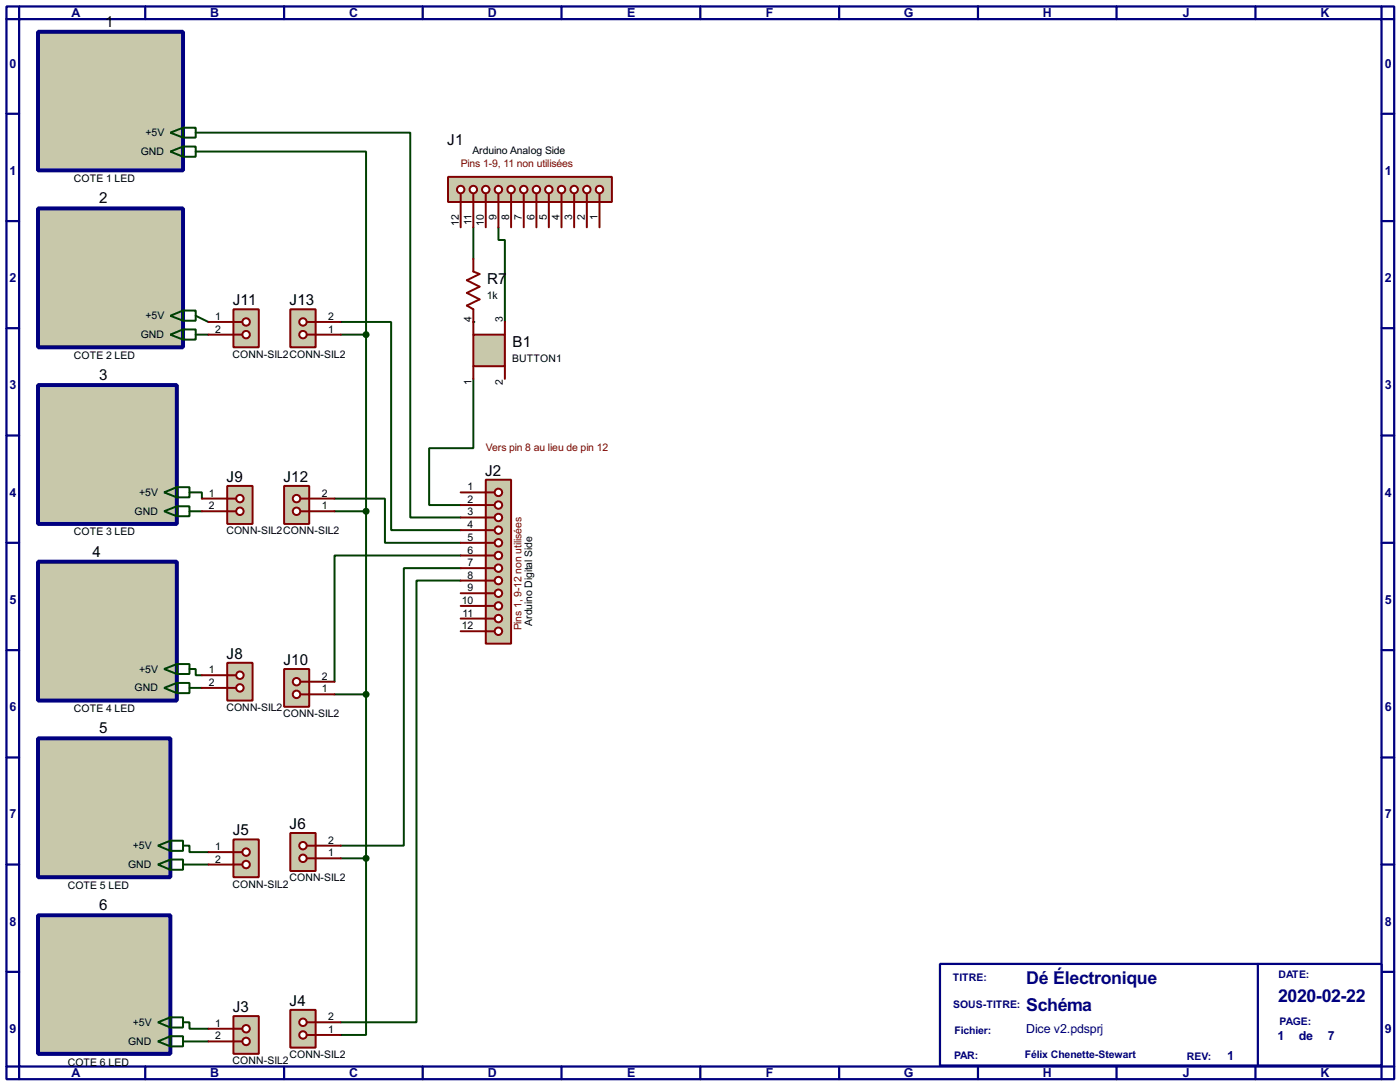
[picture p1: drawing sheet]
<svg xmlns="http://www.w3.org/2000/svg" width="282mm" height="218mm" viewBox="0 0 282 218" stroke-linecap="round" stroke-linejoin="round" font-family="sans-serif">
<g fill="none" stroke="#000080" stroke-width=".45">
<path d="M1.3 1.3h279.4v215.9h-279.4zM3.9 3.9h274.3v210.8h-274.3zM3.9 1.3v2.6h-2.6M29.3 1.3v2.6M57.2 1.3v2.6M85.1 1.3v2.6M113.1 1.3v2.6M141 1.3v2.6M169 1.3v2.6M196.9 1.3v2.6M224.8 1.3v2.6M252.8 1.3v2.6"/>
<path d="M278.2 1.3v2.6h2.5M1.3 22.9h2.6M278.2 22.9h2.5M1.3 44.5h2.6M278.2 44.5h2.5M1.3 66.1h2.6M278.2 66.1h2.5M1.3 87.7h2.6M278.2 87.7h2.5M1.3 109.3h2.6M278.2 109.3h2.5M1.3 130.9h2.6"/>
<path d="M278.2 130.9h2.5M1.3 152.5h2.6M278.2 152.5h2.5M1.3 174h2.6M278.2 174h2.5M1.3 195.6h2.6M278.2 195.6h2.5M1.3 214.7h2.6v2.5M29.3 214.7v2.5M57.2 214.7v2.5M85.1 214.7v2.5M113.1 214.7v2.5"/>
<path d="M141 214.7v2.5M169 214.7v2.5M196.9 214.7v2.5M224.8 214.7v2.5M252.8 214.7v2.5M280.7 214.7h-2.5v2.5"/>
</g>
<path d="M189.3 194h88.9v20.5h-88.9z" fill="#fff" stroke="#000080" stroke-width=".45"/>
<path d="M253.3 194v20.5" fill="none" stroke="#000080" stroke-width=".45"/>
<path d="M39.4 26.7h43.2v77.5h10.2M100.4 45.8v2.5h1.3v16.5M95.3 76.3v13.9h-8.9v11.5h6.4" fill="none" stroke="#004000" stroke-width=".4"/>
<circle cx="95.3" cy="64.8" r=".2" fill="#004000"/>
<g fill="none" stroke="#004000" stroke-width=".4">
<path d="M39.4 30.5h34.3v36.9M95.3 45.8v6.3M39.4 63.6l2.6 1.2M39.4 67.4h2.6M68.6 64.8h10.2v41.9h14M68.6 67.4h5.1M73.7 67.4v105.4M38.2 99.1h2.5v1.3M38.2 102.9h2.5M67.4 100.4h10.1v8.9h15.3M67.4 102.9h6.3M92.8 116.9h-8.9v88.9h-15.3"/>
<path d="M92.8 114.4h-11.5v55.8h-12.7M92.8 111.8h-25.4v25.4M38.2 134.7h1.2v1.2h1.3M38.2 138.5h2.5M67.4 139.8h6.3M36.9 170.2h1.3v1.3h3.8M36.9 174h5.1M68.6 172.8h5.1M73.7 172.8v35.5h-5.1M36.9 205.8h1.3v1.3h3.8M36.9 209.6h5.1"/>
</g>
<path d="M95.3 67.4h6.4v6.3h-6.4z" fill="#c8c8aa" stroke="#800000" stroke-width=".4"/>
<path d="M95.3 64.8v2.6M95.3 73.7v2.6M101.7 64.8v2.6M101.7 73.7v2.6" fill="none" stroke="#800000" stroke-width=".4"/>
<path d="M97.8 96.6h5.1v33h-5.1z" fill="#c8c8aa" stroke="#800000" stroke-width=".4"/>
<path d="M97.8 99.1h1.8" fill="none" stroke="#800000" stroke-width=".4"/>
<circle cx="100.3" cy="99.1" r=".75" fill="#feffff" stroke="#800000" stroke-width=".4"/>
<path d="M97.8 101.7h1.8" fill="none" stroke="#800000" stroke-width=".4"/>
<circle cx="100.3" cy="101.7" r=".75" fill="#feffff" stroke="#800000" stroke-width=".4"/>
<path d="M97.8 104.2h1.8" fill="none" stroke="#800000" stroke-width=".4"/>
<circle cx="100.3" cy="104.2" r=".75" fill="#feffff" stroke="#800000" stroke-width=".4"/>
<path d="M97.8 106.7h1.8" fill="none" stroke="#800000" stroke-width=".4"/>
<circle cx="100.3" cy="106.7" r=".75" fill="#feffff" stroke="#800000" stroke-width=".4"/>
<path d="M97.8 109.3h1.8" fill="none" stroke="#800000" stroke-width=".4"/>
<circle cx="100.3" cy="109.3" r=".75" fill="#feffff" stroke="#800000" stroke-width=".4"/>
<path d="M97.8 111.8h1.8" fill="none" stroke="#800000" stroke-width=".4"/>
<circle cx="100.3" cy="111.8" r=".75" fill="#feffff" stroke="#800000" stroke-width=".4"/>
<path d="M97.8 114.4h1.8" fill="none" stroke="#800000" stroke-width=".4"/>
<circle cx="100.3" cy="114.4" r=".75" fill="#feffff" stroke="#800000" stroke-width=".4"/>
<path d="M97.8 116.9h1.8" fill="none" stroke="#800000" stroke-width=".4"/>
<circle cx="100.3" cy="116.9" r=".75" fill="#feffff" stroke="#800000" stroke-width=".4"/>
<path d="M97.8 119.4h1.8" fill="none" stroke="#800000" stroke-width=".4"/>
<circle cx="100.3" cy="119.4" r=".75" fill="#feffff" stroke="#800000" stroke-width=".4"/>
<path d="M97.8 122h1.8" fill="none" stroke="#800000" stroke-width=".4"/>
<circle cx="100.3" cy="122" r=".75" fill="#feffff" stroke="#800000" stroke-width=".4"/>
<path d="M97.8 124.5h1.8" fill="none" stroke="#800000" stroke-width=".4"/>
<circle cx="100.3" cy="124.5" r=".75" fill="#feffff" stroke="#800000" stroke-width=".4"/>
<path d="M97.8 127.1h1.8" fill="none" stroke="#800000" stroke-width=".4"/>
<circle cx="100.3" cy="127.1" r=".75" fill="#feffff" stroke="#800000" stroke-width=".4"/>
<path d="M92.8 99.1h5M92.8 101.7h5M92.8 104.2h5M92.8 106.7h5M92.8 109.3h5M92.8 111.8h5M92.8 114.4h5M92.8 116.9h5M92.8 119.4h5M92.8 122h5M92.8 124.5h5M92.8 127.1h5" fill="none" stroke="#800000" stroke-width=".4"/>
<path d="M90.2 35.6h33v5.1h-33z" fill="#c8c8aa" stroke="#800000" stroke-width=".4"/>
<path d="M120.7 38.9v1.8" fill="none" stroke="#800000" stroke-width=".4"/>
<circle cx="120.7" cy="38.2" r=".75" fill="#feffff" stroke="#800000" stroke-width=".4"/>
<path d="M118.2 38.9v1.8" fill="none" stroke="#800000" stroke-width=".4"/>
<circle cx="118.1" cy="38.2" r=".75" fill="#feffff" stroke="#800000" stroke-width=".4"/>
<path d="M115.6 38.9v1.8" fill="none" stroke="#800000" stroke-width=".4"/>
<circle cx="115.6" cy="38.2" r=".75" fill="#feffff" stroke="#800000" stroke-width=".4"/>
<path d="M113.1 38.9v1.8" fill="none" stroke="#800000" stroke-width=".4"/>
<circle cx="113" cy="38.2" r=".75" fill="#feffff" stroke="#800000" stroke-width=".4"/>
<path d="M110.5 38.9v1.8" fill="none" stroke="#800000" stroke-width=".4"/>
<circle cx="110.5" cy="38.2" r=".75" fill="#feffff" stroke="#800000" stroke-width=".4"/>
<path d="M108 38.9v1.8" fill="none" stroke="#800000" stroke-width=".4"/>
<circle cx="108" cy="38.2" r=".75" fill="#feffff" stroke="#800000" stroke-width=".4"/>
<path d="M105.5 38.9v1.8" fill="none" stroke="#800000" stroke-width=".4"/>
<circle cx="105.4" cy="38.2" r=".75" fill="#feffff" stroke="#800000" stroke-width=".4"/>
<path d="M102.9 38.9v1.8" fill="none" stroke="#800000" stroke-width=".4"/>
<circle cx="102.9" cy="38.2" r=".75" fill="#feffff" stroke="#800000" stroke-width=".4"/>
<path d="M100.4 38.9v1.8" fill="none" stroke="#800000" stroke-width=".4"/>
<circle cx="100.3" cy="38.2" r=".75" fill="#feffff" stroke="#800000" stroke-width=".4"/>
<path d="M97.8 38.9v1.8" fill="none" stroke="#800000" stroke-width=".4"/>
<circle cx="97.8" cy="38.2" r=".75" fill="#feffff" stroke="#800000" stroke-width=".4"/>
<path d="M95.3 38.9v1.8" fill="none" stroke="#800000" stroke-width=".4"/>
<circle cx="95.3" cy="38.2" r=".75" fill="#feffff" stroke="#800000" stroke-width=".4"/>
<path d="M92.8 38.9v1.8" fill="none" stroke="#800000" stroke-width=".4"/>
<circle cx="92.7" cy="38.2" r=".75" fill="#feffff" stroke="#800000" stroke-width=".4"/>
<path d="M92.8 40.7v5.1M95.3 40.7v5.1M97.8 40.7v5.1M100.4 40.7v5.1M102.9 40.7v5.1M105.5 40.7v5.1M108 40.7v5.1M110.5 40.7v5.1M113.1 40.7v5.1M115.6 40.7v5.1M118.2 40.7v5.1M120.7 40.7v5.1" fill="none" stroke="#800000" stroke-width=".4"/>
<g fill="#c8c8aa" stroke="#000080" stroke-width=".8">
<path d="M7.7 42h29.2v27.9h-29.2z"/>
<path d="M7.7 77.5h27.9v28h-27.9z"/>
<path d="M7.7 113.1h27.9v27.9h-27.9z"/>
<path d="M7.7 148.6h26.6v28h-26.6z"/>
<path d="M7.7 184.2h26.6v27.9h-26.6z"/>
<path d="M7.7 6.4h29.2v27.9h-29.2z"/>
</g>
<g fill="none" stroke="#004000" stroke-width=".4">
<path d="M34.3 30.5l2.6-1h2.5v2.1h-2.5zM34.3 26.7l2.6-1h2.5v2h-2.5zM36.9 25.7v2M36.9 29.5v2.1M34.3 67.4l2.6-1.1h2.5v2.1h-2.5zM34.3 63.6l2.6-1.1h2.5v2.1h-2.5zM36.9 62.5v2.1M36.9 66.3v2.1M33.1 99.1l2.5-1h2.6v2h-2.6zM35.6 98.1v2M33.1 102.9l2.5-1h2.6v2h-2.6zM35.6 101.9v2"/>
<path d="M33.1 138.5l2.5-1h2.6v2h-2.6zM33.1 134.7l2.5-1h2.6v2h-2.6zM35.6 133.7v2M35.6 137.5v2M31.8 174l2.5-1h2.6v2.1h-2.6zM31.8 170.2l2.5-1h2.6v2.1h-2.6zM34.3 169.2v2.1M34.3 173v2.1M31.8 209.6l2.5-1h2.6v2h-2.6zM31.8 205.8l2.5-1h2.6v2h-2.6zM34.3 204.8v2M34.3 208.6v2"/>
</g>
<path d="M95.3 52.1v2.6l1.3 .5-2.6 1.2 2.6 1.3-2.6 1.3 2.6 1.3-2.6 1.2 1.3 .8v2.5" fill="none" stroke="#800000" stroke-width=".4"/>
<path d="M47 204.5h5.1v7.6h-5.1z" fill="#c8c8aa" stroke="#800000" stroke-width=".4"/>
<path d="M47 207.1h1.8" fill="none" stroke="#800000" stroke-width=".4"/>
<circle cx="49.5" cy="207.1" r=".75" fill="#feffff" stroke="#800000" stroke-width=".4"/>
<path d="M47 209.6h1.8" fill="none" stroke="#800000" stroke-width=".4"/>
<circle cx="49.5" cy="209.6" r=".75" fill="#feffff" stroke="#800000" stroke-width=".4"/>
<path d="M42 207.1h5M42 209.6h5" fill="none" stroke="#800000" stroke-width=".4"/>
<path d="M58.5 203.3h5.1v7.6h-5.1z" fill="#c8c8aa" stroke="#800000" stroke-width=".4"/>
<path d="M61.8 208.3h1.8" fill="none" stroke="#800000" stroke-width=".4"/>
<circle cx="61" cy="208.3" r=".75" fill="#feffff" stroke="#800000" stroke-width=".4"/>
<path d="M61.8 205.8h1.8" fill="none" stroke="#800000" stroke-width=".4"/>
<circle cx="61" cy="205.8" r=".75" fill="#feffff" stroke="#800000" stroke-width=".4"/>
<path d="M63.6 208.3h5M63.6 205.8h5" fill="none" stroke="#800000" stroke-width=".4"/>
<path d="M47 169h5.1v7.6h-5.1z" fill="#c8c8aa" stroke="#800000" stroke-width=".4"/>
<path d="M47 171.5h1.8" fill="none" stroke="#800000" stroke-width=".4"/>
<circle cx="49.5" cy="171.5" r=".75" fill="#feffff" stroke="#800000" stroke-width=".4"/>
<path d="M47 174h1.8" fill="none" stroke="#800000" stroke-width=".4"/>
<circle cx="49.5" cy="174" r=".75" fill="#feffff" stroke="#800000" stroke-width=".4"/>
<path d="M42 171.5h5M42 174h5" fill="none" stroke="#800000" stroke-width=".4"/>
<path d="M58.5 167.7h5.1v7.6h-5.1z" fill="#c8c8aa" stroke="#800000" stroke-width=".4"/>
<path d="M61.8 172.8h1.8" fill="none" stroke="#800000" stroke-width=".4"/>
<circle cx="61" cy="172.8" r=".75" fill="#feffff" stroke="#800000" stroke-width=".4"/>
<path d="M61.8 170.2h1.8" fill="none" stroke="#800000" stroke-width=".4"/>
<circle cx="61" cy="170.2" r=".75" fill="#feffff" stroke="#800000" stroke-width=".4"/>
<path d="M63.6 172.8h5M63.6 170.2h5" fill="none" stroke="#800000" stroke-width=".4"/>
<circle cx="73.7" cy="172.8" r=".5" fill="#004000" stroke="#004000" stroke-width=".4"/>
<path d="M45.8 97.8h5.1v7.7h-5.1z" fill="#c8c8aa" stroke="#800000" stroke-width=".4"/>
<path d="M45.8 100.4h1.8" fill="none" stroke="#800000" stroke-width=".4"/>
<circle cx="48.3" cy="100.4" r=".75" fill="#feffff" stroke="#800000" stroke-width=".4"/>
<path d="M45.8 102.9h1.8" fill="none" stroke="#800000" stroke-width=".4"/>
<circle cx="48.3" cy="102.9" r=".75" fill="#feffff" stroke="#800000" stroke-width=".4"/>
<path d="M40.7 100.4h5.1M40.7 102.9h5.1" fill="none" stroke="#800000" stroke-width=".4"/>
<path d="M47 62.3h5.1v7.6h-5.1z" fill="#c8c8aa" stroke="#800000" stroke-width=".4"/>
<path d="M47 64.8h1.8" fill="none" stroke="#800000" stroke-width=".4"/>
<circle cx="49.5" cy="64.8" r=".75" fill="#feffff" stroke="#800000" stroke-width=".4"/>
<path d="M47 67.4h1.8" fill="none" stroke="#800000" stroke-width=".4"/>
<circle cx="49.5" cy="67.4" r=".75" fill="#feffff" stroke="#800000" stroke-width=".4"/>
<path d="M42 64.8h5M42 67.4h5" fill="none" stroke="#800000" stroke-width=".4"/>
<path d="M57.2 97.8h5.1v7.7h-5.1z" fill="#c8c8aa" stroke="#800000" stroke-width=".4"/>
<path d="M60.5 102.9h1.8" fill="none" stroke="#800000" stroke-width=".4"/>
<circle cx="59.7" cy="102.9" r=".75" fill="#feffff" stroke="#800000" stroke-width=".4"/>
<path d="M60.5 100.4h1.8" fill="none" stroke="#800000" stroke-width=".4"/>
<circle cx="59.7" cy="100.4" r=".75" fill="#feffff" stroke="#800000" stroke-width=".4"/>
<path d="M62.3 102.9h5.1M62.3 100.4h5.1" fill="none" stroke="#800000" stroke-width=".4"/>
<path d="M58.5 62.3h5.1v7.6h-5.1z" fill="#c8c8aa" stroke="#800000" stroke-width=".4"/>
<path d="M61.8 67.4h1.8" fill="none" stroke="#800000" stroke-width=".4"/>
<circle cx="61" cy="67.4" r=".75" fill="#feffff" stroke="#800000" stroke-width=".4"/>
<path d="M61.8 64.8h1.8" fill="none" stroke="#800000" stroke-width=".4"/>
<circle cx="61" cy="64.8" r=".75" fill="#feffff" stroke="#800000" stroke-width=".4"/>
<path d="M63.6 67.4h5M63.6 64.8h5" fill="none" stroke="#800000" stroke-width=".4"/>
<circle cx="73.7" cy="102.9" r=".5" fill="#004000" stroke="#004000" stroke-width=".4"/>
<path d="M45.8 133.4h5.1v7.6h-5.1z" fill="#c8c8aa" stroke="#800000" stroke-width=".4"/>
<path d="M45.8 135.9h1.8" fill="none" stroke="#800000" stroke-width=".4"/>
<circle cx="48.3" cy="135.9" r=".75" fill="#feffff" stroke="#800000" stroke-width=".4"/>
<path d="M45.8 138.5h1.8" fill="none" stroke="#800000" stroke-width=".4"/>
<circle cx="48.3" cy="138.5" r=".75" fill="#feffff" stroke="#800000" stroke-width=".4"/>
<path d="M40.7 135.9h5.1M40.7 138.5h5.1" fill="none" stroke="#800000" stroke-width=".4"/>
<path d="M57.2 134.7h5.1v7.6h-5.1z" fill="#c8c8aa" stroke="#800000" stroke-width=".4"/>
<path d="M60.5 139.8h1.8" fill="none" stroke="#800000" stroke-width=".4"/>
<circle cx="59.7" cy="139.8" r=".75" fill="#feffff" stroke="#800000" stroke-width=".4"/>
<path d="M60.5 137.2h1.8" fill="none" stroke="#800000" stroke-width=".4"/>
<circle cx="59.7" cy="137.2" r=".75" fill="#feffff" stroke="#800000" stroke-width=".4"/>
<path d="M62.3 139.8h5.1M62.3 137.2h5.1" fill="none" stroke="#800000" stroke-width=".4"/>
<g fill="#004000" stroke="#004000" stroke-width=".4">
<circle cx="73.7" cy="139.8" r=".5"/>
<circle cx="73.7" cy="67.4" r=".5"/>
</g>
<g font-size="4" fill="#000080">
<text x="206.6" y="203.5">Schéma</text>
<text x="206.6" y="198">Dé Électronique</text>
<text x="257.4" y="201.7">2020-02-22</text>
</g>
<g font-size="3.4">
<text x="21.2" y="5.3">1</text>
<text x="90.1" y="29.3">J1</text>
<text x="20" y="40.9">2</text>
<text x="98.1" y="57.2">R7</text>
<text x="46.9" y="61.4">J11</text>
<text x="58.3" y="61.4">J13</text>
<text x="103.2" y="69.9">B1</text>
<text x="20" y="76.5">3</text>
<text x="97.7" y="95.8">J2</text>
<text x="45.6" y="97">J9</text>
<text x="57.1" y="97">J12</text>
<text x="18.7" y="112.1">4</text>
<text x="45.6" y="132.6">J8</text>
<text x="57.1" y="133.9">J10</text>
<text x="20" y="147.6">5</text>
<text x="58.3" y="166.9">J6</text>
<text x="46.9" y="168.2">J5</text>
<text x="20" y="183.2">6</text>
<text x="46.9" y="203.7">J3</text>
<text x="58.3" y="202.5">J4</text>
</g>
<g font-size="2.8" fill="#000080">
<text x="14.4" y="3.4">A</text>
<text x="42.3" y="3.4">B</text>
<text x="70.3" y="3.4">C</text>
<text x="98.2" y="3.4">D</text>
<text x="126.2" y="3.4">E</text>
<text x="154.2" y="3.4">F</text>
<text x="181.9" y="3.4">G</text>
<text x="210" y="3.4">H</text>
<text x="238.1" y="3.4">J</text>
<text x="265.9" y="3.4">K</text>
<text x="1.9" y="13.6">0</text>
<text x="278.8" y="13.6">0</text>
<text x="1.9" y="35.2">1</text>
<text x="278.8" y="35.2">1</text>
<text x="1.9" y="56.8">2</text>
<text x="278.8" y="56.8">2</text>
<text x="1.9" y="78.3">3</text>
<text x="278.8" y="78.3">3</text>
<text x="1.9" y="100">4</text>
<text x="278.8" y="100">4</text>
<text x="1.9" y="121.6">5</text>
<text x="278.8" y="121.6">5</text>
<text x="1.9" y="143.1">6</text>
<text x="278.8" y="143.1">6</text>
<text x="1.9" y="164.7">7</text>
<text x="278.8" y="164.7">7</text>
<text x="1.9" y="186.3">8</text>
<text x="278.8" y="186.3">8</text>
<text x="1.9" y="207.9">9</text>
<text x="206.6" y="208">Dice v2.pdsprj</text>
<text x="257.2" y="209.4">1</text>
<text x="261.5" y="209.4">de</text>
<text x="267.4" y="209.4">7</text>
<text x="278.8" y="207.9">9</text>
<text x="247.1" y="213.4">1</text>
<text x="14.4" y="216.8">A</text>
<text x="42.3" y="216.8">B</text>
<text x="70.3" y="216.8">C</text>
<text x="98.2" y="216.8">D</text>
<text x="126.2" y="216.8">E</text>
<text x="154.2" y="216.8">F</text>
<text x="181.9" y="216.8">G</text>
<text x="210" y="216.8">H</text>
<text x="238.1" y="216.8">J</text>
<text x="265.9" y="216.8">K</text>
</g>
<g font-size="2.4">
<text x="29.3" y="27.4">+5V</text>
<text x="28.3" y="31.2">GND</text>
<text x="95.1" y="31">Arduino Analog Side</text>
<text x="14.9" y="36.7">COTE 1 LED</text>
<text x="92.4" y="45.5" transform="rotate(-90 92.4 45.5)">12</text>
<text x="94.9" y="45.4" transform="rotate(-90 94.9 45.4)">11</text>
<text x="97.4" y="45.5" transform="rotate(-90 97.4 45.5)">10</text>
<text x="100" y="44.4" transform="rotate(-90 100 44.4)">9</text>
<text x="102.5" y="44.3" transform="rotate(-90 102.5 44.3)">8</text>
<text x="105.1" y="44.4" transform="rotate(-90 105.1 44.4)">7</text>
<text x="107.6" y="44.3" transform="rotate(-90 107.6 44.3)">6</text>
<text x="110.1" y="44.3" transform="rotate(-90 110.1 44.3)">5</text>
<text x="112.7" y="44.4" transform="rotate(-90 112.7 44.4)">4</text>
<text x="115.2" y="44.3" transform="rotate(-90 115.2 44.3)">3</text>
<text x="117.8" y="44.4" transform="rotate(-90 117.8 44.4)">2</text>
<text x="120.3" y="44.3" transform="rotate(-90 120.3 44.3)">1</text>
<text x="29.3" y="64.2">+5V</text>
<text x="43.4" y="64.4">1</text>
<text x="66.1" y="64.4">2</text>
<text x="94.9" y="64.8" transform="rotate(-90 94.9 64.8)">4</text>
<text x="98" y="60.2">1k</text>
<text x="101.2" y="64.8" transform="rotate(-90 101.2 64.8)">3</text>
<text x="28.3" y="68.1">GND</text>
<text x="43.4" y="67">2</text>
<text x="46.8" y="72">CONN-SIL2CONN-SIL2</text>
<text x="66.1" y="67">1</text>
<text x="14.9" y="72.2">COTE 2 LED</text>
<text x="94.9" y="77.4" transform="rotate(-90 94.9 77.4)">1</text>
<text x="101.2" y="77.4" transform="rotate(-90 101.2 77.4)">2</text>
<text x="103.1" y="72.9">BUTTON1</text>
<text x="28.1" y="99.8">+5V</text>
<text x="42.1" y="100">1</text>
<text x="64.8" y="100">2</text>
<text x="94.2" y="98.7">1</text>
<text x="94.2" y="101.2">2</text>
<text x="14.9" y="107.8">COTE 3 LED</text>
<text x="27.1" y="103.6">GND</text>
<text x="42.1" y="102.5">2</text>
<text x="45.6" y="107.6">CONN-SIL2CONN-SIL2</text>
<text x="64.8" y="102.5">1</text>
<text x="94.2" y="103.8">3</text>
<text x="94.2" y="106.3">4</text>
<text x="94.2" y="108.9">5</text>
<text x="94.2" y="111.4">6</text>
<text x="94.2" y="114">7</text>
<text x="94.2" y="116.5">8</text>
<text x="94.2" y="119">9</text>
<text x="93" y="121.6">10</text>
<text x="93.2" y="124.1">11</text>
<text x="107.2" y="125.9" transform="rotate(-90 107.2 125.9)">Arduino Digital Side</text>
<text x="93" y="126.7">12</text>
<text x="28.1" y="135.4">+5V</text>
<text x="42.1" y="135.5">1</text>
<text x="64.8" y="136.8">2</text>
<text x="14.9" y="143.3">COTE 4 LED</text>
<text x="27.1" y="139.2">GND</text>
<text x="42.1" y="138.1">2</text>
<text x="45.6" y="143.1">CONN-SIL2</text>
<text x="64.8" y="139.4">1</text>
<text x="57" y="144.4">CONN-SIL2</text>
<text x="26.8" y="170.9">+5V</text>
<text x="43.4" y="171.1">1</text>
<text x="43.4" y="173.6">2</text>
<text x="66.1" y="172.4">1</text>
<text x="66.1" y="169.8">2</text>
<text x="13.6" y="178.9">COTE 5 LED</text>
<text x="25.8" y="174.7">GND</text>
<text x="46.8" y="178.7">CONN-SIL2</text>
<text x="58.3" y="177.4">CONN-SIL2</text>
<text x="26.8" y="206.5">+5V</text>
<text x="43.4" y="206.7">1</text>
<text x="43.4" y="209.2">2</text>
<text x="66.1" y="207.9">1</text>
<text x="66.1" y="205.4">2</text>
<text x="13.6" y="214.5">COTE 6 LED</text>
<text x="25.8" y="210.3">GND</text>
<text x="46.8" y="214.2">CONN-SIL2</text>
<text x="58.3" y="213">CONN-SIL2</text>
</g>
<g font-size="2.4" fill="#800000">
<text x="92.8" y="33.7">Pins 1-9, 11 non utilisées</text>
<text x="97.8" y="90.8">Vers pin 8 au lieu de pin 12</text>
<text x="105" y="126.9" transform="rotate(-90 105 126.9)">Pins 1, 9-12 non utilisées</text>
</g>
<g font-size="2.4" fill="#000080">
<text x="191.8" y="197.5">TITRE:</text>
<text x="257.4" y="196.9">DATE:</text>
<text x="191.9" y="202.8">SOUS-TITRE:</text>
<text x="192.2" y="208.2">Fichier:</text>
<text x="257.6" y="206.3">PAGE:</text>
<text x="192.1" y="213.2">PAR:</text>
<text x="206.3" y="213">Félix Chenette-Stewart</text>
<text x="238.9" y="213.3">REV:</text>
</g>
</svg>
